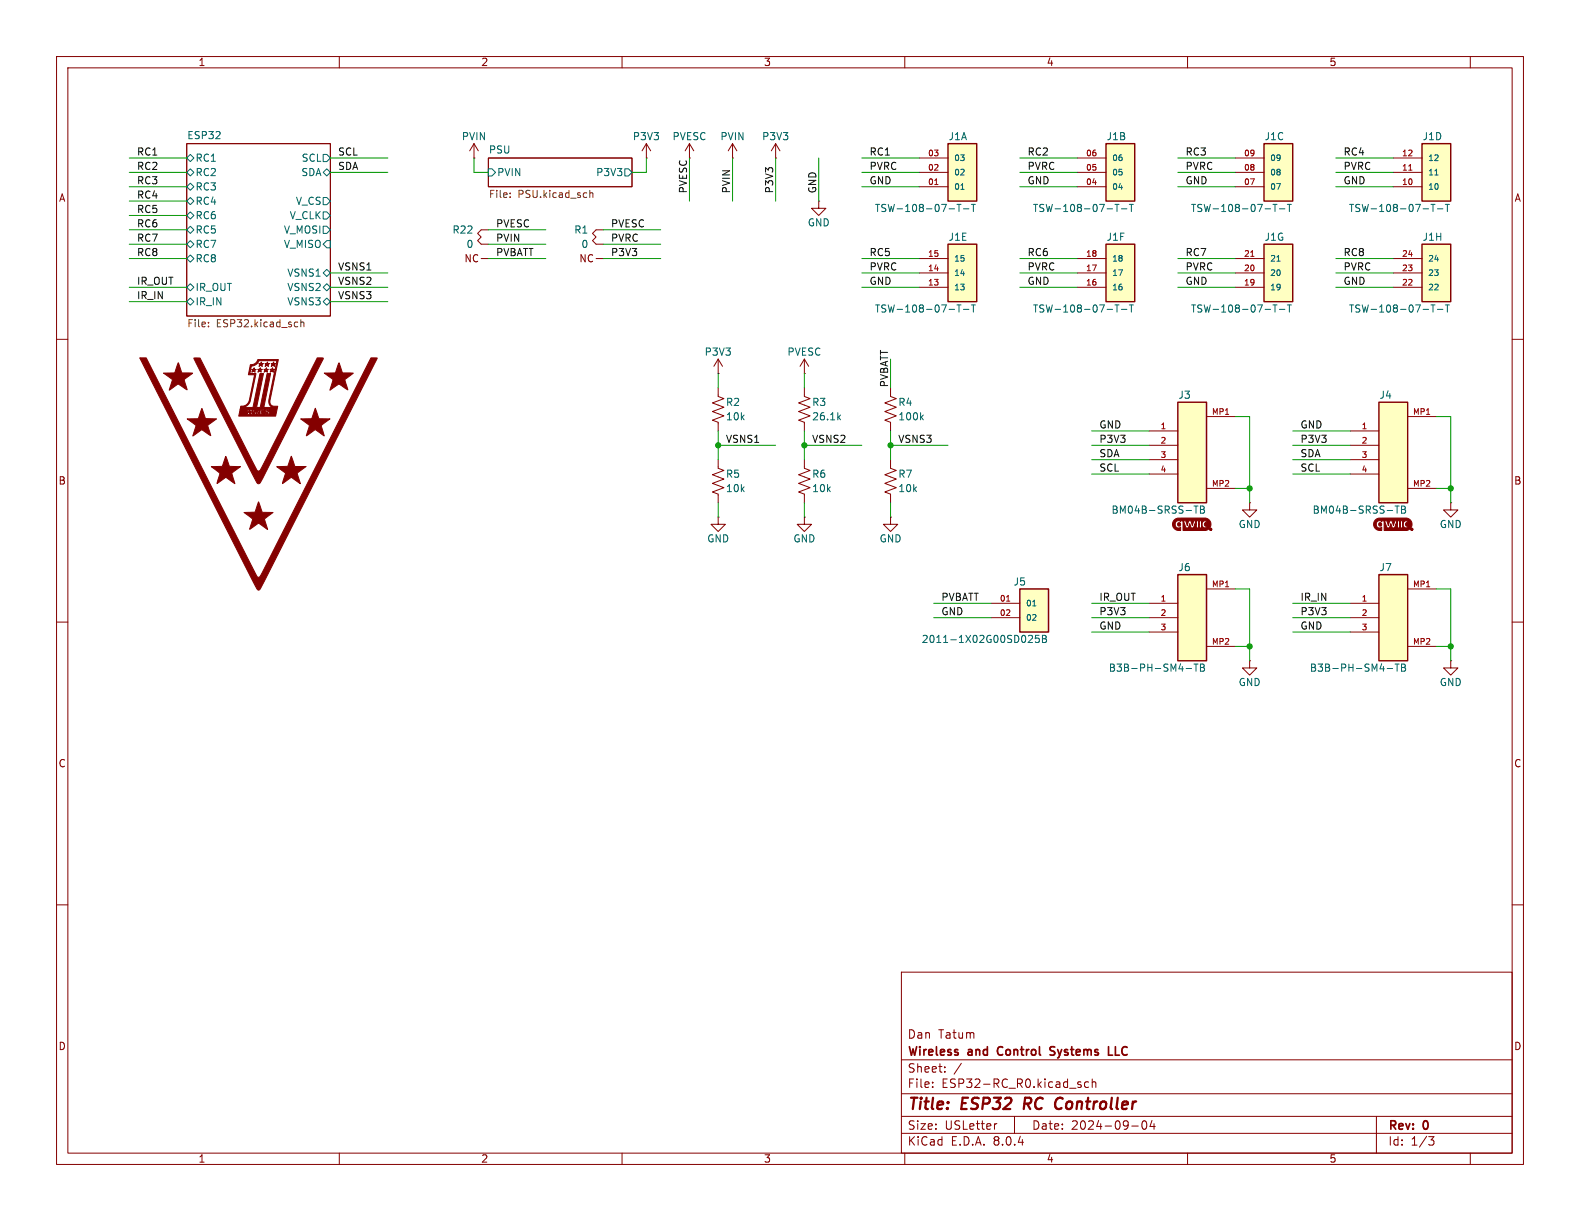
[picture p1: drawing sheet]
<svg xmlns="http://www.w3.org/2000/svg" width="279mm" height="216mm" viewBox="0 0 279 216" stroke-linecap="round" stroke-linejoin="round" font-family="sans-serif">
<g fill="none" stroke="#840000" stroke-width=".18">
<path d="M10 10h259.4v195.9h-259.4zM12 12h255.4v191.9h-255.4zM60 10v2M110 10v2M160 10v2M210 10v2M260 10v2M33 25.4h25.4v30.5h-25.4zM86.4 27.9h25.4v5.1h-25.4zM129.5 27.9h.1M129.5 25.4l-.7 1.3M129.5 25.4v2.5"/>
<path d="M129.5 25.4l.8 1.3M10 60h2M267.4 60h2M10 110h2M267.4 110h2M10 160h2M267.4 160h2M159.4 171.9h108v32h-108zM159.4 197.4h108M159.4 193.4h108M159.4 187.4h108M164.9 192.1v.2"/>
<path d="M164.9 191.4v.1M167.1 189.4v.2M167.1 188.7v.1M170 188l-1.3 1.9M176.3 198.7l-.3 .1M179.4 197.4v3M190.8 191.8l.3 .1 .1 .2-.2 .2h-.3M190.8 191.3l.3 .1M192.5 191.4l-.4-.1-.3 .3v.4l.1 .2h.6M193.1 191.4l.3-.1 .3 .1 .1 .9M193.1 190.8v1.5M200.1 199.1h1.2"/>
<path d="M202.1 198.3l.2-.1a.81 .81 0 0 1 .6 .6 .81 .81 0 0 1-.3 .8l-.2 .1a.81 .81 0 0 1-.3-1.4zM203.7 198.1l-.3 1.1h.9M204.1 198.7v1M243.4 197.4v6.5M60 203.9v2M110 203.9v2M159.4 200.4h108M160 203.9v2M210 203.9v2M252.6 201h1l-.5 .6 .4 .1 .1 .5-.3 .3h-.4M260 203.9v2"/>
</g>
<path d="M181.3 194.1l-.3 2M186.9 196l.2 .1 .5-.1M187.6 194.1l-.5 .1" fill="none" stroke="#840000" stroke-width=".4"/>
<path d="M176.5 185.3l-.1 .4 .1 .7M185.7 186.5h.7M186.5 185.1h-.5l-.3 .3 .1 .3 .6 .2M196 186.6h.7M197.2 185.1v1.5h.8" fill="none" stroke="#840000" stroke-width=".3"/>
<g fill="none" stroke="#006464" stroke-width=".18">
<path d="M33 27.9l.7-.6 .6 .6-.6 .7zM33 30.5l.7-.7 .6 .7-.6 .6zM33 33l.7-.6 .6 .6-.6 .7zM33 35.6l.7-.7 .6 .7-.6 .6zM33.7 37.5l.6 .6-.6 .6-.7-.6zM57.1 27.3h.7l.6 .6-.6 .7h-.7zM57.1 34.9h.7l.6 .7-.6 .6h-.7zM57.1 37.5h.7l.6 .6-.6 .6h-.7zM57.1 30.5l.7-.7 .6 .7-.6 .6zM86.4 29.8h.6l.6 .7-.6 .6h-.6zM110.5 29.8h.6l.7 .7-.7 .6h-.6zM33 43.2l.7-.7 .6 .7-.6 .6z"/>
<path d="M33 45.7l.7-.6 .6 .6-.6 .7zM33 53.3l.7-.6 .6 .6-.6 .7zM33 50.8l.7-.6 .6 .6-.6 .6zM33.7 40l.6 .6-.6 .7-.7-.7zM57.1 40h.7l.6 .6-.6 .7h-.7zM57.1 48.3l.7-.7 .6 .7-.6 .6zM57.1 50.8l.7-.6 .6 .6-.6 .6zM57.1 53.3l.7-.6 .6 .6-.6 .7zM57.8 42.5h.6v1.3h-.6l-.7-.6z"/>
</g>
<path d="M90.2 34.8v.1M90.2 34.1v.2M104.3 33.7v1.2M104.3 34.2l.2-.1h.3v.8M36.9 57.7v.1M36.9 57v.1M52.5 56.9l.2 .1M52.7 57.7l-.2 .1M53.2 56.5v1.3M53.2 57.1l.2-.2 .3 .1v.8" fill="none" stroke="#725600" stroke-width=".18"/>
<path d="M251.5 43.2h5v10.1h-5z" fill="#ffffc2"/>
<path d="M251.5 43.2h5v10.1h-5z" fill="none" stroke="#840000" stroke-width=".25"/>
<path d="M246.4 50.8h5.1M246.4 48.3h5.1M246.4 45.7h5.1" fill="none" stroke="#840000" stroke-width=".18"/>
<path d="M251.7 54.7h.9M253 53.9h.8M253.4 53.9v1.3M254.2 54.7h1M255.6 53.9h.7M255.9 53.9v1.3" fill="none" stroke="#006464" stroke-width=".18"/>
<g fill="#840000" stroke="#840000" stroke-width=".18">
<path d="M214 93.5h.2v.2h-.2v-.1h.1z"/>
<path d="M213.9 93.5a.2 .2 0 0 1 .4 0 .2 .2 0 0 1-.1 .3 .2 .2 0 0 1-.3-.2 .17 .17 0 0 0 .3 .1 .17 .17 0 0 0-.1-.3l-.2 .2z"/>
<path d="M207.6 92l.7-.4h4.9a1.11 1.11 0 0 1 .9 1.1 1.11 1.11 0 0 1-.9 1.1h-4v-1.7l.5 1.2h.4l.3-.7 .1 .3a.4 .4 0 0 0 .5 .4l.3-.6h.3v.6h.4v-.6l.1 .6h.4l.1-.6a.63 .63 0 0 0 .7 .7v-.4a.31 .31 0 0 1-.3-.3 .31 .31 0 0 1 .3-.3v-.3a.76 .76 0 0 0-.8 .6v-.6h-.4v.6l-.1-.6h-.4v.6h-.3l.2-.6h-.4l-.3 .8-.2-.8h-.4l-.3 .8-.2-.8h-.9v.1a.61 .61 0 0 0-.8 .1 .61 .61 0 0 0 0 .8 .61 .61 0 0 0 .8 .1v.6a1.14 1.14 0 0 1-1.3-.5 1.14 1.14 0 0 1 .1-1.3z"/>
<circle cx="208.5" cy="92.7" r=".3"/>
</g>
<path d="M208.3 101.6h5.1v15.2h-5.1z" fill="#ffffc2"/>
<path d="M208.3 101.6h5.1v15.2h-5.1z" fill="none" stroke="#840000" stroke-width=".25"/>
<path d="M203.2 106.7h5.1M203.2 109.2h5.1M203.2 111.8h5.1M213.4 104.1h5M213.4 114.3h5" fill="none" stroke="#840000" stroke-width=".18"/>
<path d="M209.7 118.2h1M211.1 117.4h.8M211.5 117.4v1.3M212.3 117.4h.4l.2 .3-.2 .3 .2 .1 .1 .3-.2 .3h-.5zM212.3 118h.4" fill="none" stroke="#006464" stroke-width=".18"/>
<path d="M195.6 43.2h5.1v10.1h-5.1z" fill="#ffffc2"/>
<path d="M195.6 43.2h5.1v10.1h-5.1z" fill="none" stroke="#840000" stroke-width=".25"/>
<g fill="none" stroke="#840000" stroke-width=".18">
<path d="M137.2 27.9h.1M137.2 25.4l-.8 1.3M137.2 25.4v2.5M137.2 25.4l.7 1.3M144.8 35.6v1.2h1.2l-1.2 1.3-1.3-1.3h1.3M144.8 35.6h.1M190.5 50.8h5.1M190.5 48.3h5.1M190.5 45.7h5.1M221 116.8v1.3h1.2l-1.2 1.3-1.3-1.3h1.3M221 116.8h.1M256.5 116.8v1.3h1.3l-1.3 1.3-1.2-1.3h1.2"/>
<path d="M256.5 116.8h.1"/>
</g>
<path d="M195.8 54.7h.9M197.2 53.9h.7M197.5 53.9v1.3M198.3 54.7h1M199.7 53.9h.7M200.1 53.9v1.3" fill="none" stroke="#006464" stroke-width=".18"/>
<path d="M243.8 101.6h5.1v15.2h-5.1z" fill="#ffffc2"/>
<path d="M243.8 101.6h5.1v15.2h-5.1z" fill="none" stroke="#840000" stroke-width=".25"/>
<path d="M238.8 106.7h5M238.8 109.2h5M238.8 111.8h5M248.9 104.1h5.1M248.9 114.3h5.1" fill="none" stroke="#840000" stroke-width=".18"/>
<path d="M245.3 118.2h1M246.7 117.4h.7M247.1 117.4v1.3M247.8 117.4h.5l.2 .3-.2 .3 .2 .1 .1 .3-.3 .3h-.5zM247.8 118h.5" fill="none" stroke="#006464" stroke-width=".18"/>
<path d="M180.3 104.1h5.1v7.7h-5.1z" fill="#ffffc2"/>
<path d="M180.3 104.1h5.1v7.7h-5.1z" fill="none" stroke="#840000" stroke-width=".25"/>
<path d="M175.3 106.7h5M175.3 109.2h5" fill="none" stroke="#840000" stroke-width=".18"/>
<path d="M181.9 112.4l.4-.1 .3 .4-.8 .9h.8M182.6 107.1h.6M183.7 112.3h-.6v.6l.2-.1 .4 .1 .1 .2-.1 .4-.1 .1-.5-.1M184.3 112.3h.5l.2 .3-.2 .3 .2 .2 .1 .3-.3 .2h-.5zM184.3 112.9h.5" fill="none" stroke="#006464" stroke-width=".18"/>
<path d="M178 106.3h.6" fill="none" stroke="#a90000" stroke-width=".18"/>
<path d="M167.6 43.2h5.1v10.1h-5.1z" fill="#ffffc2"/>
<path d="M167.6 43.2h5.1v10.1h-5.1z" fill="none" stroke="#840000" stroke-width=".25"/>
<g fill="none" stroke="#840000" stroke-width=".18">
<path d="M114.3 27.9h.1M114.3 25.4l-.8 1.3M114.3 25.4v2.5M114.3 25.4l.8 1.3M121.9 25.4l-.7 1.3M121.9 25.4v2.5M121.9 25.4l.8 1.3M162.6 50.8h5M162.6 48.3h5M162.6 45.7h5M142.2 66h.1M142.2 63.5l-.7 1.3"/>
<path d="M142.2 63.5v2.5M142.2 63.5l.8 1.3"/>
</g>
<path d="M167.8 54.7h1M169.2 53.9h.7M169.6 53.9v1.3M170.4 54.7h.9M171.8 53.9h.7M172.1 53.9v1.3" fill="none" stroke="#006464" stroke-width=".18"/>
<path d="M167.6 25.4h5.1v10.2h-5.1z" fill="#ffffc2"/>
<path d="M167.6 25.4h5.1v10.2h-5.1z" fill="none" stroke="#840000" stroke-width=".25"/>
<g fill="none" stroke="#840000" stroke-width=".18">
<path d="M83.8 27.9h.1M83.8 25.4l-.7 1.3M83.8 25.4v2.5M83.8 25.4l.8 1.3M162.6 33h5M162.6 30.5h5M162.6 27.9h5M127 68.6v1.5l1 .4-2 .7 2 .8-2 .8 2 .7-2 .8 1 .4v1.5M127 66h.1M127 63.5v2.5M127 63.5l-.8 1.3M127 63.5l.8 1.3"/>
<path d="M127 81.3v1.5l1 .4-2 .7 2 .8-2 .8 2 .7-2 .8 1 .4v1.5"/>
</g>
<path d="M167.8 36.9h1M169.2 36.1h.7M169.6 36.1v1.3M169.9 33.5h.6M170.4 36.9h.9M171.8 36.1h.7M172.1 36.1v1.3" fill="none" stroke="#006464" stroke-width=".18"/>
<path d="M165.3 32.6h.6" fill="none" stroke="#a90000" stroke-width=".18"/>
<g fill="#840000" stroke="#840000" stroke-width=".18">
<path d="M48.9 82.5h2l.6-1.8 .7 1.8h1.9l-1.6 1.2 .6 1.8-1.6-1.1-1.5 1.1 .5-1.8z"/>
<path d="M37.4 82.5h1.9l.6-1.8 .7 1.8h1.9l-1.5 1.2 .5 1.8-1.6-1.1-1.5 1.1 .5-1.8z"/>
<path d="M43.1 90.6h2l.6-1.9 .7 1.9h1.9l-1.5 1.2 .5 1.8-1.6-1.1-1.5 1.1 .5-1.8z"/>
<path d="M33.1 74.1l2-.1 .6-1.8 .6 1.8 2 .1-1.6 1.1 .6 1.8-1.7-1-1.5 1.1 .6-1.9z"/>
<path d="M53.2 74.1l1.9-.1 .7-1.8 .6 1.8 2 .1-1.6 1.2 .5 1.8-1.6-1.1-1.5 1.1 .2-.8a1.31 1.31 0 0 0 .2-1.1z"/>
<path d="M28.9 66l2-.1 .6-1.8 .6 1.8 2 .1-1.5 1.1 .5 1.8-.4-.2a2.2 2.2 0 0 0-1.3-.7l-1.5 1 .6-1.9z"/>
<path d="M57.3 66l2-.1 .7-1.7 .6 1.7 1.9 .1-1.5 1.1 .5 1.8-1.6-1-1.6 1.1 .3-.7a1.43 1.43 0 0 0 .2-1.2z"/>
<path d="M34.3 63.3h1.1l9.9 19.6a.44 .44 0 0 0 .5 .4 .44 .44 0 0 0 .4-.5l9.9-19.5h1l.1 .2-10.4 20.5a3.2 3.2 0 0 1-1 1.5 1.81 1.81 0 0 1-1-1.2z"/>
<path d="M24.7 63.3h1.2l19.5 38.5a.37 .37 0 0 0 .4 .3 .37 .37 0 0 0 .3-.4l19.5-38.4h1.1l-19.9 39.4a2.93 2.93 0 0 1-1.1 1.7l-.3-.3-.8-1.6z"/>
<path d="M45.3 73h.2l-.1 .1z"/>
<path d="M44.5 65.3h.3l.2-.3v.3h.3l-.2 .2v.3l-.2-.2-.4 .2 .2-.3z"/>
<path d="M45.6 65.3h.3l.1-.3 .1 .3h.3l-.3 .2 .1 .3-.3-.2-.3 .2 .2-.3z"/>
<path d="M46.9 64.3h.2l.2-.3 .1 .3h.3l-.3 .2 .1 .3-.3-.2-.3 .2 .1-.3z"/>
<path d="M46.7 65.3h.3l.1-.3 .1 .3h.3l-.3 .2 .1 .3-.3-.2-.3 .2 .1-.3z"/>
<path d="M47.7 65.3h.3l.2-.3 .1 .3h.2a.27 .27 0 0 0-.2 .2 .27 .27 0 0 0 0 .3l-.2-.2-.3 .2 .1-.3z"/>
<path d="M45.8 64.3h.3l.1-.3 .1 .3h.3l-.3 .2 .1 .3-.3-.2-.3 .2 .1-.3z"/>
<path d="M47.9 64.3h.3l.2-.3v.3h.3l-.2 .2v.3l-.2-.2-.3 .2 .1-.3z"/>
<path d="M44.3 64.5a1.2 1.2 0 0 0 1.3-.9h3.6l-1.4 7a1.01 1.01 0 0 0 1.3 1.2l-.3 1.4a.29 .29 0 0 1-.1 .4 .29 .29 0 0 1-.3 0h-6a.15 .15 0 0 1-.2-.1 .15 .15 0 0 1 .1-.2l.2-.9h1.2l.1 .9h.2l.3-.6 .1 .6h.2l.1-.2h.3l.1 .2h.6l.1-.4h.1a.47 .47 0 0 0 .7 .3l.5 .1a.35 .35 0 0 0 .5-.3 .35 .35 0 0 0-.4-.4l.1-.1 .4 .1v-.2l-.5-.1-.3 .2v.3l.5 .2a.35 .35 0 0 1-.6 0v.2h-.2l.1-.2-.3 .1a.32 .32 0 0 1-.1-.5 .32 .32 0 0 1 .5 0v-.2l-.3-.1a.57 .57 0 0 0-.6 .6h-.1l-.1-.3h-.4l-.1 .2h.4l-.5 .1-.1 .2h-.3l.4-.8h-.3l-.2 .7-.1-.7h-.2l-.3 .7v-.7l-1.5 .1v-.4h2.2l1.3-5.9h.6l-1.2 5.9h.6l1.2-5.9h.4a.23 .23 0 0 1 .2 .1 .23 .23 0 0 1 0 .3l-1.1 5.5h1.6l-.6-.4-.2-.8 1.5-7h-3.2a2.11 2.11 0 0 1-1.4 1l-.2 1.2 1.1 .1-1.1 4.9-.6 .8-1.1 .2 .1-.2h.4a2.06 2.06 0 0 0 1.3-2l.7-3.3a.18 .18 0 0 0 0-.2 .18 .18 0 0 0-.3 0h-.8z"/>
</g>
<path d="M195.6 25.4h5.1v10.2h-5.1z" fill="#ffffc2"/>
<path d="M195.6 25.4h5.1v10.2h-5.1z" fill="none" stroke="#840000" stroke-width=".25"/>
<path d="M190.5 33h5.1M190.5 30.5h5.1M190.5 27.9h5.1M142.2 68.6v1.5l1.1 .4-2.1 .7 2.1 .8-2.1 .8 2.1 .7-2.1 .8 1 .4v1.5M127 91.4v1.3h1.3l-1.3 1.3-1.3-1.3h1.3M127 91.4h.1M142.2 91.4v1.3h1.3l-1.3 1.3-1.2-1.3h1.2M142.2 91.4h.1" fill="none" stroke="#840000" stroke-width=".18"/>
<path d="M195.8 36.9h.9M197.2 36.1h.7M197.5 36.1v1.3M198.3 36.9h1M199.7 36.1h.7M200.1 36.1v1.3M148.3 73.8l.3 .4M148.6 73.4l-.4 .5" fill="none" stroke="#006464" stroke-width=".18"/>
<path d="M243.8 71.1h5.1v17.8h-5.1z" fill="#ffffc2"/>
<path d="M243.8 71.1h5.1v17.8h-5.1z" fill="none" stroke="#840000" stroke-width=".25"/>
<path d="M238.8 76.2h5M238.8 78.7h5M248.9 73.7h5.1M238.8 81.3h5M238.8 83.8h5M248.9 86.4h5.1" fill="none" stroke="#840000" stroke-width=".18"/>
<path d="M246.7 89.5h.7M247.1 89.5v1.2M247.8 89.5h.5l.2 .2-.2 .4 .2 .1 .1 .3-.3 .2h-.5zM247.8 90.1h.5" fill="none" stroke="#006464" stroke-width=".18"/>
<path d="M223.5 25.4h5.1v10.2h-5.1z" fill="#ffffc2"/>
<path d="M223.5 25.4h5.1v10.2h-5.1z" fill="none" stroke="#840000" stroke-width=".25"/>
<path d="M218.4 33h5.1M218.4 30.5h5.1M218.4 27.9h5.1" fill="none" stroke="#840000" stroke-width=".18"/>
<path d="M223.7 36.9h1M225.1 36.1h.7M225.5 36.1v1.3M226.3 36.9h.9M227.6 36.1h.8M228 36.1v1.3" fill="none" stroke="#006464" stroke-width=".18"/>
<path d="M223.5 43.2h5.1v10.1h-5.1z" fill="#ffffc2"/>
<path d="M223.5 43.2h5.1v10.1h-5.1z" fill="none" stroke="#840000" stroke-width=".25"/>
<path d="M85.1 45.7h1.3M86.4 40.6h-1.3l-.6 .7 .6 .6-.6 .6 .6 .7h1.3M105.4 45.7h1.3M106.7 40.6h-1.3l-.6 .7 .6 .6-.6 .6 .6 .7h1.3M218.4 50.8h5.1M218.4 48.3h5.1M218.4 45.7h5.1M142.2 81.3v1.5l1.1 .4-2.1 .7 2.1 .8-2.1 .8 2.1 .7-2.1 .8 1 .4v1.5M157.5 91.4v1.3h1.2l-1.2 1.3-1.3-1.3h1.3M157.5 91.4h.1M157.5 81.3v1.5l1 .4-2 .7 2 .8-2 .8 2 .7-2 .8 1 .4v1.5" fill="none" stroke="#840000" stroke-width=".18"/>
<path d="M223.7 54.7h1M225.1 53.9h.7M225.5 53.9v1.3M225.8 46.2h.6M226.3 54.7h.9M227.6 53.9h.8M228 53.9v1.3" fill="none" stroke="#006464" stroke-width=".18"/>
<path d="M221.2 45.3h.6" fill="none" stroke="#a90000" stroke-width=".18"/>
<g fill="#840000" stroke="#840000" stroke-width=".18">
<path d="M249.6 93.5h.1v.2h-.1v-.1h.1z"/>
<path d="M249.5 93.5a.2 .2 0 0 1 .3 0 .2 .2 0 0 1-.1 .3 .2 .2 0 0 1-.2-.2 .17 .17 0 0 0 .2 .1 .17 .17 0 0 0 0-.3l-.2 .2z"/>
<path d="M243.2 92l.6-.4h5a1.11 1.11 0 0 1 .9 1.1 1.11 1.11 0 0 1-.9 1.1h-4v-1.7l.5 1.2h.4l.2-.7 .2 .3a.4 .4 0 0 0 .5 .4l.2-.6h.3v.6h.4v-.6l.1 .6h.4l.1-.6a.63 .63 0 0 0 .8 .7v-.4a.31 .31 0 0 1-.4-.3 .31 .31 0 0 1 .3-.3l.1-.3a.76 .76 0 0 0-.9 .6v-.6h-.4v.6l-.1-.6h-.4v.6h-.3l.3-.6h-.4l-.3 .8-.2-.8h-.4l-.3 .8-.2-.8h-1v.1a.61 .61 0 0 0-.8 .1 .61 .61 0 0 0 0 .8 .61 .61 0 0 0 .8 .1v.6a1.14 1.14 0 0 1-1.2-.5 1.14 1.14 0 0 1 .1-1.3z"/>
<circle cx="244.1" cy="92.7" r=".3"/>
</g>
<path d="M251.5 25.4h5v10.2h-5z" fill="#ffffc2"/>
<path d="M251.5 25.4h5v10.2h-5z" fill="none" stroke="#840000" stroke-width=".25"/>
<path d="M246.4 33h5.1M246.4 30.5h5.1M246.4 27.9h5.1M157.5 68.6v1.5l1 .4-2 .7 2 .8-2 .8 2 .7-2 .8 1 .4v1.5M221 88.9v1.3h1.2l-1.2 1.2-1.3-1.2h1.3M221 88.9h.1" fill="none" stroke="#840000" stroke-width=".18"/>
<path d="M251.7 36.9h.9M253 36.1h.8M253.4 36.1v1.3M253.7 30.9h.6M254.2 36.9h1M255.6 36.1h.7M255.9 36.1v1.3M162.9 73.8l.4 .4M163.3 73.4l-.5 .5" fill="none" stroke="#006464" stroke-width=".18"/>
<path d="M249.1 30.1h.6" fill="none" stroke="#a90000" stroke-width=".18"/>
<path d="M208.3 71.1h5.1v17.8h-5.1z" fill="#ffffc2"/>
<path d="M208.3 71.1h5.1v17.8h-5.1z" fill="none" stroke="#840000" stroke-width=".25"/>
<path d="M203.2 76.2h5.1M203.2 78.7h5.1M213.4 73.7h5M203.2 81.3h5.1M203.2 83.8h5.1M213.4 86.4h5M256.5 88.9v1.3h1.3l-1.3 1.2-1.2-1.2h1.2M256.5 88.9h.1" fill="none" stroke="#840000" stroke-width=".18"/>
<path d="M211.1 89.5h.8M211.5 89.5v1.2M212.3 89.5h.4l.2 .2-.2 .4 .2 .1 .1 .3-.2 .2h-.5zM212.3 90.1h.4" fill="none" stroke="#006464" stroke-width=".18"/>
<g fill="none" stroke="#009600" stroke-width=".18">
<path d="M22.9 30.5h10.1M22.9 27.9h10.1M22.9 33h10.1M22.9 38.1h10.1M22.9 35.6h10.1M58.4 30.5h10.2M58.4 27.9h10.2M83.8 27.9v2.6h2.6M114.3 27.9v2.6h-2.5M121.9 27.9v7.7M129.5 27.9v7.7M137.2 27.9v7.7"/>
<path d="M144.8 27.9v7.7M152.4 30.5h10.2M152.4 27.9h10.2M152.4 33h10.2M180.3 30.5h10.2M180.3 27.9h10.2M180.3 33h10.2M208.3 30.5h10.1M208.3 27.9h10.1M208.3 33h10.1M236.2 30.5h10.2M236.2 27.9h10.2"/>
<path d="M236.2 33h10.2M22.9 45.7h10.1M22.9 40.6h10.1M22.9 43.2h10.1M22.9 50.8h10.1M22.9 53.3h10.1M58.4 48.3h10.2M58.4 50.8h10.2M58.4 53.3h10.2M86.4 45.7h10.1M86.4 40.6h10.1M86.4 43.2h10.1"/>
<path d="M106.7 45.7h10.1M106.7 40.6h10.1M106.7 43.2h10.1M152.4 45.7h10.2M152.4 48.3h10.2M152.4 50.8h10.2M180.3 45.7h10.2M180.3 48.3h10.2M180.3 50.8h10.2M208.3 45.7h10.1M208.3 48.3h10.1M208.3 50.8h10.1"/>
<path d="M236.2 45.7h10.2M236.2 48.3h10.2M236.2 50.8h10.2M127 78.7h10.2M127 66v2.6M127 76.2v5.1M142.2 78.7h10.2M142.2 66v2.6M142.2 76.2v5.1M157.5 78.7h10.1M157.5 63.5v5.1M157.5 76.2v5.1"/>
<path d="M193 78.7h10.2M193 76.2h10.2M218.4 73.7h2.6v15.2M228.6 78.7h10.2M228.6 76.2h10.2M254 73.7h2.5v15.2M127 88.9v2.5M142.2 88.9v2.5M157.5 88.9v2.5M193 83.8h10.2M193 81.3h10.2M218.4 86.4h2.6"/>
<path d="M228.6 83.8h10.2M228.6 81.3h10.2M254 86.4h2.5M165.1 109.2h10.2M165.1 106.7h10.2M193 109.2h10.2M193 106.7h10.2M193 111.8h10.2M218.4 114.3h2.6M218.4 104.1h2.6v12.7M228.6 109.2h10.2M228.6 106.7h10.2"/>
<path d="M228.6 111.8h10.2M254 114.3h2.5M254 104.1h2.5v12.7"/>
</g>
<g fill="#009600" stroke="#009600" stroke-width=".18">
<circle cx="256.5" cy="114.3" r=".46"/>
<circle cx="256.5" cy="86.4" r=".46"/>
<circle cx="221" cy="114.3" r=".46"/>
<circle cx="221" cy="86.4" r=".46"/>
<circle cx="157.5" cy="78.7" r=".46"/>
<circle cx="142.2" cy="78.7" r=".46"/>
<circle cx="127" cy="78.7" r=".46"/>
</g>
<g font-size="2.8" fill="#840000">
<text x="160.4" y="196.8">Title:</text>
<text x="170.1" y="196.8">ESP32</text>
<text x="181.9" y="196.8">RC</text>
<text x="188.2" y="196.8">Controller</text>
</g>
<g font-size="2.1" fill="#840000">
<text x="160.4" y="183.9">Dan</text>
<text x="165.9" y="183.9">Tatum</text>
<text x="160.4" y="189.9">Sheet:</text>
<text x="160.4" y="187.1">Wireless</text>
<text x="171.3" y="187.1">and</text>
<text x="177.1" y="187.1">Control</text>
<text x="187" y="187.1">Systems</text>
<text x="197.9" y="187.1">LLC</text>
<text x="160.4" y="192.6">File:</text>
<text x="166.5" y="192.6">ESP32-RC_R0.kicad_sch</text>
<text x="160.4" y="202.8">KiCad</text>
<text x="160.4" y="200">Size:</text>
<text x="167.1" y="200">USLetter</text>
<text x="168.1" y="202.8">E.D.A.</text>
<text x="175.7" y="202.8">8.0.4</text>
<text x="182.4" y="200">Date:</text>
<text x="189.4" y="200">2024-09-04</text>
<text x="245.4" y="200.2">Rev:</text>
<text x="245.4" y="202.8">Id:</text>
<text x="249.5" y="202.8">1/3</text>
<text x="251.8" y="200.2">0</text>
</g>
<g font-size="1.8" fill="#840000">
<text x="35" y="11.9">1</text>
<text x="85" y="11.9">2</text>
<text x="135" y="11.9">3</text>
<text x="185" y="11.9">4</text>
<text x="235" y="11.9">5</text>
<text x="10.3" y="35.9">A</text>
<text x="267.7" y="35.9">A</text>
<text x="82" y="46.6">NC</text>
<text x="102.3" y="46.6">NC</text>
<text x="10.3" y="85.9">B</text>
<text x="267.7" y="85.9">B</text>
<text x="10.3" y="135.9">C</text>
<text x="267.7" y="135.9">C</text>
<text x="10.3" y="185.9">D</text>
<text x="267.7" y="185.9">D</text>
<text x="35" y="205.8">1</text>
<text x="85" y="205.8">2</text>
<text x="135" y="205.8">3</text>
<text x="185" y="205.8">4</text>
<text x="235" y="205.8">5</text>
</g>
<g font-size="1.8" fill="#0f0f0f">
<text x="24.1" y="27.6">RC1</text>
<text x="59.7" y="27.6">SCL</text>
<text x="153.7" y="27.6">RC1</text>
<text x="181.6" y="27.6">RC2</text>
<text x="209.5" y="27.6">RC3</text>
<text x="237.5" y="27.6">RC4</text>
<text x="24.1" y="30.1">RC2</text>
<text x="24.1" y="32.7">RC3</text>
<text x="24.1" y="35.2">RC4</text>
<text x="59.7" y="30.1">SDA</text>
<text x="121.6" y="34.3" transform="rotate(-90 121.6 34.3)">PVESC</text>
<text x="129.2" y="34.3" transform="rotate(-90 129.2 34.3)">PVIN</text>
<text x="136.8" y="34.3" transform="rotate(-90 136.8 34.3)">P3V3</text>
<text x="144.4" y="34.3" transform="rotate(-90 144.4 34.3)">GND</text>
<text x="153.7" y="30.1">PVRC</text>
<text x="153.7" y="32.7">GND</text>
<text x="181.6" y="30.1">PVRC</text>
<text x="181.6" y="32.7">GND</text>
<text x="209.5" y="32.7">GND</text>
<text x="209.5" y="30.1">PVRC</text>
<text x="237.5" y="30.1">PVRC</text>
<text x="237.5" y="32.7">GND</text>
<text x="24.1" y="37.8">RC5</text>
<text x="24.1" y="40.3">RC6</text>
<text x="87.6" y="40.3">PVESC</text>
<text x="107.9" y="40.3">PVESC</text>
<text x="24.1" y="45.4">RC8</text>
<text x="24.1" y="42.8">RC7</text>
<text x="59.7" y="47.9">VSNS1</text>
<text x="87.6" y="45.4">PVBATT</text>
<text x="87.6" y="42.8">PVIN</text>
<text x="107.9" y="45.4">P3V3</text>
<text x="107.9" y="42.8">PVRC</text>
<text x="153.7" y="45.4">RC5</text>
<text x="153.7" y="47.9">PVRC</text>
<text x="181.6" y="47.9">PVRC</text>
<text x="181.6" y="45.4">RC6</text>
<text x="209.5" y="47.9">PVRC</text>
<text x="209.5" y="45.4">RC7</text>
<text x="237.5" y="45.4">RC8</text>
<text x="237.5" y="47.9">PVRC</text>
<text x="24.1" y="53">IR_IN</text>
<text x="24.1" y="50.5">IR_OUT</text>
<text x="59.7" y="50.5">VSNS2</text>
<text x="59.7" y="53">VSNS3</text>
<text x="153.7" y="50.5">GND</text>
<text x="181.6" y="50.5">GND</text>
<text x="209.5" y="50.5">GND</text>
<text x="237.5" y="50.5">GND</text>
<text x="157.1" y="68.6" transform="rotate(-90 157.1 68.6)">PVBATT</text>
<text x="194.3" y="75.9">GND</text>
<text x="229.9" y="75.9">GND</text>
<text x="128.3" y="78.4">VSNS1</text>
<text x="143.5" y="78.4">VSNS2</text>
<text x="158.7" y="78.4">VSNS3</text>
<text x="194.3" y="83.5">SCL</text>
<text x="194.3" y="78.4">P3V3</text>
<text x="194.3" y="80.9">SDA</text>
<text x="229.9" y="83.5">SCL</text>
<text x="229.9" y="80.9">SDA</text>
<text x="229.9" y="78.4">P3V3</text>
<text x="166.4" y="106.3">PVBATT</text>
<text x="194.3" y="106.3">IR_OUT</text>
<text x="229.9" y="106.3">IR_IN</text>
<text x="166.4" y="108.9">GND</text>
<text x="194.3" y="108.9">P3V3</text>
<text x="194.3" y="111.4">GND</text>
<text x="229.9" y="108.9">P3V3</text>
<text x="229.9" y="111.4">GND</text>
</g>
<g font-size="1.8" fill="#006464">
<text x="33" y="24.7">ESP32</text>
<text x="34.5" y="28.8">RC1</text>
<text x="53.2" y="28.8">SCL</text>
<text x="81.6" y="25">PVIN</text>
<text x="86.4" y="27.2">PSU</text>
<text x="111.8" y="25">P3V3</text>
<text x="118.8" y="25">PVESC</text>
<text x="127.3" y="25">PVIN</text>
<text x="134.7" y="25">P3V3</text>
<text x="167.6" y="25">J1A</text>
<text x="195.6" y="25">J1B</text>
<text x="223.5" y="25">J1C</text>
<text x="251.5" y="25">J1D</text>
<text x="34.5" y="31.3">RC2</text>
<text x="34.5" y="33.9">RC3</text>
<text x="53.2" y="31.3">SDA</text>
<text x="87.8" y="31.3">PVIN</text>
<text x="105.3" y="31.3">P3V3</text>
<text x="34.5" y="36.4">RC4</text>
<text x="34.5" y="39">RC6</text>
<text x="34.5" y="41.5">RC5</text>
<text x="50.1" y="41.5">V_MOSI</text>
<text x="51.1" y="39">V_CLK</text>
<text x="52.2" y="36.4">V_CS</text>
<text x="79.9" y="41.5">R22</text>
<text x="101.4" y="41.5">R1</text>
<text x="142.7" y="40.2">GND</text>
<text x="154.6" y="37.7">TSW-108-07-T-T</text>
<text x="182.5" y="37.7">TSW-108-07-T-T</text>
<text x="210.5" y="37.7">TSW-108-07-T-T</text>
<text x="238.4" y="37.7">TSW-108-07-T-T</text>
<text x="34.5" y="44">RC7</text>
<text x="34.5" y="46.6">RC8</text>
<text x="50.1" y="44">V_MISO</text>
<text x="82.4" y="44">0</text>
<text x="102.7" y="44">0</text>
<text x="167.6" y="42.8">J1E</text>
<text x="195.6" y="42.8">J1F</text>
<text x="223.5" y="42.8">J1G</text>
<text x="251.5" y="42.8">J1H</text>
<text x="34.5" y="51.7">IR_OUT</text>
<text x="50.7" y="49.1">VSNS1</text>
<text x="50.7" y="51.7">VSNS2</text>
<text x="34.5" y="54.2">IR_IN</text>
<text x="50.7" y="54.2">VSNS3</text>
<text x="154.6" y="55.5">TSW-108-07-T-T</text>
<text x="182.5" y="55.5">TSW-108-07-T-T</text>
<text x="210.5" y="55.5">TSW-108-07-T-T</text>
<text x="238.4" y="55.5">TSW-108-07-T-T</text>
<text x="124.5" y="63.1">P3V3</text>
<text x="139.1" y="63.1">PVESC</text>
<text x="128.3" y="72">R2</text>
<text x="143.5" y="72">R3</text>
<text x="158.8" y="72">R4</text>
<text x="208.3" y="70.7">J3</text>
<text x="243.8" y="70.7">J4</text>
<text x="128.3" y="74.5">10k</text>
<text x="143.5" y="74.5">26.1k</text>
<text x="158.8" y="74.5">100k</text>
<text x="128.3" y="84.7">R5</text>
<text x="128.3" y="87.2">10k</text>
<text x="143.5" y="84.7">R6</text>
<text x="143.5" y="87.2">10k</text>
<text x="158.8" y="84.7">R7</text>
<text x="158.8" y="87.2">10k</text>
<text x="196.5" y="91">BM04B-SRSS-TB</text>
<text x="218.9" y="93.6">GND</text>
<text x="232" y="91">BM04B-SRSS-TB</text>
<text x="254.5" y="93.6">GND</text>
<text x="125" y="96.1">GND</text>
<text x="140.2" y="96.1">GND</text>
<text x="155.4" y="96.1">GND</text>
<text x="208.3" y="101.2">J6</text>
<text x="243.8" y="101.2">J7</text>
<text x="179.1" y="103.7">J5</text>
<text x="162.9" y="113.9">2011-1X02G00SD025B</text>
<text x="196" y="119">B3B-PH-SM4-TB</text>
<text x="231.5" y="119">B3B-PH-SM4-TB</text>
<text x="218.9" y="121.5">GND</text>
<text x="254.5" y="121.5">GND</text>
</g>
<g font-size="1.8" fill="#725600">
<text x="86.4" y="35.3">File:</text>
<text x="91.6" y="35.3">PSU.kicad_sch</text>
<text x="33" y="58.2">File:</text>
<text x="38.2" y="58.2">ESP32.kicad_sch</text>
</g>
<g font-size="1.4" fill="#a90000">
<text x="164" y="27.7">03</text>
<text x="191.9" y="27.7">06</text>
<text x="219.9" y="27.7">09</text>
<text x="247.8" y="27.7">12</text>
<text x="164" y="32.8">01</text>
<text x="164" y="30.2">02</text>
<text x="191.9" y="32.8">04</text>
<text x="191.9" y="30.2">05</text>
<text x="219.9" y="32.8">07</text>
<text x="219.9" y="30.2">08</text>
<text x="247.8" y="32.8">10</text>
<text x="247.8" y="30.2">11</text>
<text x="164" y="45.5">15</text>
<text x="191.9" y="45.5">18</text>
<text x="219.9" y="45.5">21</text>
<text x="247.8" y="45.5">24</text>
<text x="164" y="50.5">13</text>
<text x="164" y="48">14</text>
<text x="191.9" y="50.5">16</text>
<text x="191.9" y="48">17</text>
<text x="219.9" y="50.5">19</text>
<text x="219.9" y="48">20</text>
<text x="247.8" y="50.5">22</text>
<text x="247.8" y="48">23</text>
<text x="205.1" y="75.9">1</text>
<text x="214.2" y="73.4">MP1</text>
<text x="240.7" y="75.9">1</text>
<text x="249.8" y="73.4">MP1</text>
<text x="205.1" y="78.5">2</text>
<text x="205.1" y="81">3</text>
<text x="205.1" y="83.6">4</text>
<text x="240.7" y="78.5">2</text>
<text x="240.7" y="81">3</text>
<text x="240.7" y="83.6">4</text>
<text x="214.2" y="86.1">MP2</text>
<text x="249.8" y="86.1">MP2</text>
<text x="176.7" y="106.4">01</text>
<text x="205.1" y="106.4">1</text>
<text x="214.2" y="103.9">MP1</text>
<text x="240.7" y="106.4">1</text>
<text x="249.8" y="103.9">MP1</text>
<text x="176.7" y="109">02</text>
<text x="205.1" y="109">2</text>
<text x="205.1" y="111.5">3</text>
<text x="240.7" y="109">2</text>
<text x="240.7" y="111.5">3</text>
<text x="214.2" y="114">MP2</text>
<text x="249.8" y="114">MP2</text>
</g>
<g font-size="1.4" fill="#006464">
<text x="168.7" y="28.7">03</text>
<text x="196.6" y="28.7">06</text>
<text x="224.5" y="28.7">09</text>
<text x="252.5" y="28.7">12</text>
<text x="168.7" y="33.8">01</text>
<text x="168.7" y="31.2">02</text>
<text x="196.6" y="33.8">04</text>
<text x="196.6" y="31.2">05</text>
<text x="224.5" y="33.8">07</text>
<text x="224.5" y="31.2">08</text>
<text x="252.5" y="33.8">10</text>
<text x="252.5" y="31.2">11</text>
<text x="168.7" y="46.5">15</text>
<text x="196.6" y="46.5">18</text>
<text x="224.5" y="46.5">21</text>
<text x="252.5" y="46.5">24</text>
<text x="168.7" y="51.5">13</text>
<text x="168.7" y="49">14</text>
<text x="196.6" y="51.5">16</text>
<text x="196.6" y="49">17</text>
<text x="224.5" y="51.5">19</text>
<text x="224.5" y="49">20</text>
<text x="252.5" y="51.5">22</text>
<text x="252.5" y="49">23</text>
<text x="181.4" y="107.4">01</text>
<text x="181.4" y="110">02</text>
</g>
</svg>
